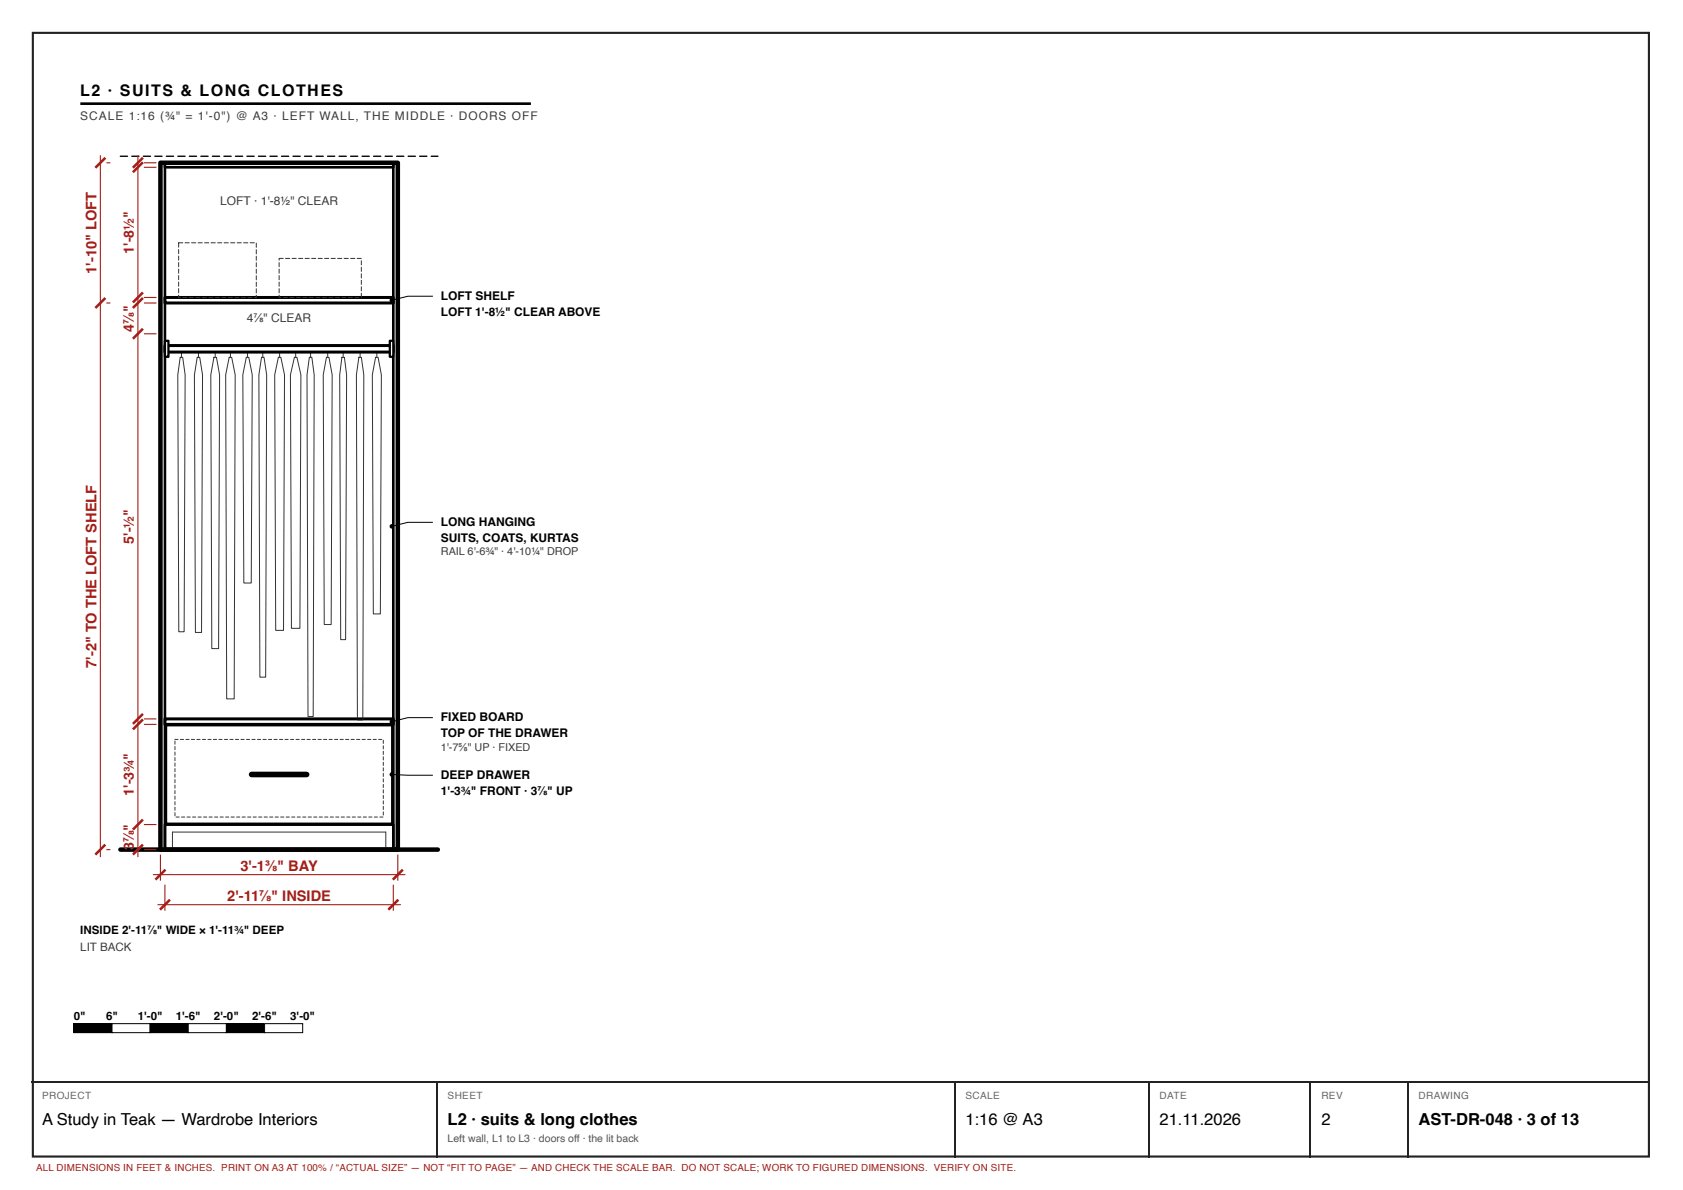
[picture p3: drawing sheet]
<svg xmlns="http://www.w3.org/2000/svg" width="420mm" height="297mm" viewBox="0 0 420 297" stroke-linecap="round" stroke-linejoin="round" font-family="sans-serif">
<path d="M8.2 8.2h403.5v280.5h-403.5z" fill="none" stroke="#222" stroke-width=".53"/>
<path d="M20.1 25.9h112.5" fill="none" stroke="#000" stroke-width=".66" stroke-linecap="butt"/>
<path d="M29.9 38.9l1.9-.1 .2 .2-.2 .2h-1.7zM32.8 38.9l1.9-.1 .2 .2-.2 .2h-1.8zM35.7 38.9l1.9-.1 .1 .2-.1 .2h-1.8zM38.6 38.9l1.8-.1 .2 .2-.2 .2h-1.7zM41.4 38.9l1.9-.1 .2 .2-.2 .2h-1.7zM44.3 38.9l1.9-.1 .2 .2-.2 .2h-1.8zM47.2 38.9l1.9-.1 .1 .2-.1 .2h-1.8zM50.1 38.9l1.8-.1 .2 .2-.2 .2h-1.7zM52.9 38.9l1.9-.1 .2 .2-.2 .2h-1.7zM55.8 38.9l1.9-.1 .1 .2-.1 .2h-1.8zM58.7 38.9l1.9-.1 .1 .2-.1 .2h-1.8zM61.6 38.9l1.8-.1 .2 .2-.2 .2h-1.7zM64.4 38.9l1.9-.1 .2 .2-.2 .2h-1.7zM67.3 38.9l1.9-.1 .1 .2-.1 .2h-1.8zM70.2 38.9l1.9-.1 .1 .2-.1 .2h-1.8zM73.1 38.9l1.8-.1 .2 .2-.2 .2h-1.7zM75.9 38.9l1.9-.1 .2 .2-.2 .2h-1.7zM78.8 38.9l1.9-.1 .1 .2-.1 .2h-1.8zM81.7 38.9l1.9-.1 .1 .2-.1 .2h-1.8zM84.6 38.9l1.8-.1 .2 .2-.2 .2h-1.7zM87.4 38.9l1.9-.1 .2 .2-.2 .2h-1.7zM90.3 38.9l1.9-.1 .1 .2-.1 .2h-1.8zM93.2 38.9l1.9-.1 .1 .2-.1 .2h-1.8zM96.1 38.9l1.8-.1 .2 .2-.2 .2h-1.7zM98.9 38.9l1.9-.1 .2 .2-.2 .2h-1.7zM101.8 38.9l1.9-.1 .1 .2-.1 .2h-1.8zM104.7 38.9l1.9-.1 .1 .2-.1 .2h-1.8zM107.6 38.9l1.7-.1 .2 .2-.2 .2h-1.6z" fill="#000"/>
<path d="M30.1 212.1h79.2" fill="none" stroke="#000" stroke-width="1.1"/>
<path d="M40.1 40.6h1.1v171.5h-1.1z" fill="#fff"/>
<path d="M40.1 40.6h1.1v171.5h-1.1z" fill="none" stroke="#000" stroke-width=".66"/>
<path d="M98.2 40.6h1.1v171.5h-1.1z" fill="#fff"/>
<path d="M98.2 40.6h1.1v171.5h-1.1z" fill="none" stroke="#000" stroke-width=".66"/>
<path d="M41.2 40.6h57v1.1h-57z" fill="#fff"/>
<path d="M41.2 40.6h57v1.1h-57zM41.2 205.8h57v6.3h-57z" fill="none" stroke="#000" stroke-width=".66"/>
<path d="M43.1 212.1v-4.4h53.2v4.4" fill="none" stroke="#333" stroke-width=".25"/>
<path d="M40.1 40.6h59.2v171.5h-59.2z" fill="none" stroke="#000" stroke-width="1.1"/>
<path d="M41.4 180.9h56.6v24.8h-56.6z" fill="#fff"/>
<path d="M41.4 180.9h56.6v24.8h-56.6z" fill="none" stroke="#000" stroke-width=".75"/>
<path d="M62.8 193.3h13.8" fill="none" stroke="#000" stroke-width="1.4"/>
<path d="M45 184.5l.9 .1-.8 .1zM46.3 184.5l1 .1-.9 .1zM47.7 184.5l1 .1-.9 .1zM49.1 184.5l1 .1-.9 .1zM50.5 184.5l.9 .1-.8 .1zM51.8 184.5l1 .1-.9 .1zM53.2 184.5l1 .1-.9 .1zM54.6 184.5l1 .1-.9 .1zM56 184.5l.9 .1-.8 .1zM57.3 184.5l1 .1-.9 .1zM58.7 184.5l1 .1-.9 .1zM60.1 184.5l1 .1-.9 .1zM61.5 184.5l.9 .1-.8 .1zM62.8 184.5l1 .1-.9 .1zM64.2 184.5l1 .1-.9 .1zM65.6 184.5l1 .1-.9 .1zM67 184.5l.9 .1-.8 .1zM68.3 184.5l1 .1-.9 .1zM69.7 184.5l1 .1-.9 .1zM71.1 184.5l1 .1-.9 .1zM72.5 184.5l.9 .1-.8 .1zM73.8 184.5l1 .1-.9 .1zM75.2 184.5l1 .1-.9 .1zM76.6 184.5l1 .1-.9 .1zM78 184.5l.9 .1-.8 .1zM79.3 184.5l1 .1-.9 .1zM80.7 184.5l1 .1-.9 .1zM82.1 184.5l1 .1-.9 .1zM83.5 184.5l.9 .1-.8 .1zM84.8 184.5l1 .1-.9 .1zM86.2 184.5l1 .1-.9 .1zM87.6 184.5l1 .1-.9 .1zM89 184.5l.9 .1-.8 .1zM90.3 184.5l1 .1-.9 .1zM91.7 184.5l1 .1-.9 .1zM93.1 184.5l1 .1-.9 .1zM94.5 184.5l.9 .1-.8 .1zM95.6 184.7l.2 .1-.1 .9zM95.6 186.1l.2 .1-.1 .8zM95.6 187.4l.2 .1-.1 .9zM95.6 188.8l.2 .1-.1 .9zM95.6 190.2l.2 .1-.1 .9zM95.6 191.6l.2 .1-.1 .8zM95.6 192.9l.2 .1-.1 .9zM95.6 194.3l.2 .1-.1 .9zM95.6 195.7l.2 .1-.1 .9zM95.6 197.1l.2 .1-.1 .8zM95.6 198.4l.2 .1-.1 .9zM95.6 199.8l.2 .1-.1 .9zM95.6 201.2l.2 .1-.1 .9zM95.6 202.6l.2 .1-.1 .8zM94.8 203.8l.9 .1-.9 .2zM93.4 203.8l.9 .1-.8 .2zM92 203.8l1 .1-.9 .2zM90.6 203.8l1 .1-.9 .2zM89.3 203.8l.9 .1-.9 .2zM87.9 203.8l.9 .1-.8 .2zM86.5 203.8l1 .1-.9 .2zM85.1 203.8l1 .1-.9 .2zM83.8 203.8l.9 .1-.9 .2zM82.4 203.8l.9 .1-.8 .2zM81 203.8l1 .1-.9 .2zM79.6 203.8l1 .1-.9 .2zM78.3 203.8l.9 .1-.9 .2zM76.9 203.8l.9 .1-.8 .2zM75.5 203.8l1 .1-.9 .2zM74.1 203.8l1 .1-.9 .2zM72.8 203.8l.9 .1-.9 .2zM71.4 203.8l.9 .1-.8 .2zM70 203.8l1 .1-.9 .2zM68.6 203.8l1 .1-.9 .2zM67.3 203.8l.9 .1-.9 .2zM65.9 203.8l.9 .1-.8 .2zM64.5 203.8l1 .1-.9 .2zM63.1 203.8l1 .1-.9 .2zM61.8 203.8l.9 .1-.9 .2zM60.4 203.8l.9 .1-.8 .2zM59 203.8l1 .1-.9 .2zM57.6 203.8l1 .1-.9 .2zM56.3 203.8l.9 .1-.9 .2zM54.9 203.8l.9 .1-.8 .2zM53.5 203.8l1 .1-.9 .2zM52.1 203.8l1 .1-.9 .2zM50.8 203.8l.9 .1-.9 .2zM49.4 203.8l.9 .1-.8 .2zM48 203.8l1 .1-.9 .2zM46.6 203.8l1 .1-.9 .2zM45.3 203.8l.9 .1-.9 .2zM43.9 203.8l.9 .1-.8 .2zM43.6 202.8h.2l-.1 .9zM43.6 201.4l.2 .1-.1 .8zM43.6 200l.2 .1-.1 .9zM43.6 198.6l.2 .1-.1 .9zM43.6 197.3h.2l-.1 .9zM43.6 195.9l.2 .1-.1 .8zM43.6 194.5l.2 .1-.1 .9zM43.6 193.1l.2 .1-.1 .9zM43.6 191.8h.2l-.1 .9zM43.6 190.4l.2 .1-.1 .8zM43.6 189l.2 .1-.1 .9zM43.6 187.6l.2 .1-.1 .9zM43.6 186.3h.2l-.1 .9zM43.6 184.9l.2 .1-.1 .8zM43.6 184.5l1 .1-.9 .1z" fill="#333"/>
<path d="M41.2 179.4h57v1.4h-57z" fill="#fff"/>
<path d="M41.2 179.4h57v1.4h-57z" fill="none" stroke="#000" stroke-width=".75"/>
<g fill="none" stroke="#333" stroke-width=".25">
<path d="M45 89.2h.6l.6 4.4-.2 64.1h-1.4l-.2-64.1zM45.3 86.4v2.8M49.2 89.2h.7l.7 4.4-.3 64.3h-1.5l-.3-64.3zM49.6 86.4v2.8M53.4 89.2h.6l.8 4.4-.2 68.3h-1.7l-.3-68.3zM53.7 86.4v2.8M57.2 89.2h.6l.9 4.4-.2 80.8h-1.9l-.3-80.8zM57.5 86.4v2.8M61.5 89.2h.6l.9 4.4-.3 51.9h-1.8l-.3-51.9zM61.8 86.4v2.8M65.3 89.2h.6l.7 4.4-.3 75.4h-1.4l-.3-75.4zM65.6 86.4v2.8"/>
<path d="M69.5 89.2h.6l.9 4.4-.2 63.7h-2l-.2-63.7zM69.8 86.4v2.8M73.5 89.2h.6l1 4.4-.2 63.2h-2.1l-.3-63.2zM73.8 86.4v2.8M77.2 89.2h.7l.5 4.4-.2 85.2h-1.3l-.2-85.2zM77.5 86.4v2.8M81.5 89.2h.6l.8 4.4-.2 62.3h-1.7l-.3-62.3zM81.8 86.4v2.8M85.4 89.2h.6l.5 4.4-.2 66h-1.2l-.3-66zM85.7 86.4v2.8M89.6 89.2h.6l.6 4.4-.2 86.1h-1.4l-.2-86.1zM89.9 86.4v2.8"/>
<path d="M93.8 89.2h.6l.8 4.4-.2 59.6h-1.8l-.2-59.6zM94.1 86.4v2.8"/>
</g>
<path d="M42.3 179.3l1.4-.1a.19 .19 0 0 1 .2 .2 .19 .19 0 0 1-.2 .2h-1.3zM44.4 179.3l1.4-.1a.19 .19 0 0 1 .2 .2 .19 .19 0 0 1-.2 .2h-1.3zM46.5 179.3l1.4-.1a.19 .19 0 0 1 .2 .2 .19 .19 0 0 1-.2 .2h-1.3zM48.7 179.3l1.4-.1a.19 .19 0 0 1 .1 .2 .19 .19 0 0 1-.1 .2h-1.4zM50.8 179.3l1.4-.1a.19 .19 0 0 1 .2 .2 .19 .19 0 0 1-.2 .2h-1.3zM52.9 179.3l1.4-.1a.19 .19 0 0 1 .2 .2 .19 .19 0 0 1-.2 .2h-1.3zM55 179.3l1.4-.1a.19 .19 0 0 1 .2 .2 .19 .19 0 0 1-.2 .2h-1.3zM57.2 179.3l1.4-.1a.19 .19 0 0 1 .1 .2 .19 .19 0 0 1-.1 .2h-1.4zM59.3 179.3l1.4-.1a.19 .19 0 0 1 .2 .2 .19 .19 0 0 1-.2 .2h-1.3zM61.4 179.3l1.4-.1a.19 .19 0 0 1 .2 .2 .19 .19 0 0 1-.2 .2h-1.3zM63.5 179.3l1.4-.1a.19 .19 0 0 1 .2 .2 .19 .19 0 0 1-.2 .2h-1.3zM65.7 179.3l1.4-.1a.19 .19 0 0 1 .1 .2 .19 .19 0 0 1-.1 .2h-1.4zM67.8 179.3l1.4-.1a.19 .19 0 0 1 .2 .2 .19 .19 0 0 1-.2 .2h-1.3zM69.9 179.3l1.4-.1a.19 .19 0 0 1 .2 .2 .19 .19 0 0 1-.2 .2h-1.3zM72 179.3l1.4-.1a.19 .19 0 0 1 .2 .2 .19 .19 0 0 1-.2 .2h-1.3zM74.2 179.3l1.4-.1a.19 .19 0 0 1 .1 .2 .19 .19 0 0 1-.1 .2h-1.4zM76.3 179.3l1.4-.1a.19 .19 0 0 1 .2 .2 .19 .19 0 0 1-.2 .2h-1.3zM78.4 179.3l1.4-.1a.19 .19 0 0 1 .2 .2 .19 .19 0 0 1-.2 .2h-1.3zM80.5 179.3l1.4-.1a.19 .19 0 0 1 .2 .2 .19 .19 0 0 1-.2 .2h-1.3zM82.7 179.3l1.4-.1a.19 .19 0 0 1 .1 .2 .19 .19 0 0 1-.1 .2h-1.4zM84.8 179.3l1.4-.1a.19 .19 0 0 1 .2 .2 .19 .19 0 0 1-.2 .2h-1.3zM86.9 179.3l1.4-.1a.19 .19 0 0 1 .2 .2 .19 .19 0 0 1-.2 .2h-1.3zM89 179.3l1.4-.1a.19 .19 0 0 1 .2 .2 .19 .19 0 0 1-.2 .2h-1.3zM91.2 179.3l1.4-.1a.19 .19 0 0 1 .1 .2 .19 .19 0 0 1-.1 .2h-1.4zM93.3 179.3l1.4-.1a.19 .19 0 0 1 .2 .2 .19 .19 0 0 1-.2 .2h-1.3zM95.4 179.3l1.4-.1a.19 .19 0 0 1 .2 .2 .19 .19 0 0 1-.2 .2h-1.3z" fill="#000"/>
<path d="M41.2 86.2h57v1.7h-57z" fill="#fff"/>
<path d="M41.2 86.2h57v1.7h-57z" fill="none" stroke="#000" stroke-width=".75"/>
<path d="M41.2 85.1h.9v4h-.9z" fill="#fff"/>
<path d="M41.2 85.1h.9v4h-.9z" fill="none" stroke="#000" stroke-width=".56"/>
<path d="M97.3 85.1h.9v4h-.9z" fill="#fff"/>
<path d="M97.3 85.1h.9v4h-.9z" fill="none" stroke="#000" stroke-width=".56"/>
<path d="M41.2 74.2h57v1.4h-57z" fill="#fff"/>
<path d="M41.2 74.2h57v1.4h-57z" fill="none" stroke="#000" stroke-width=".75"/>
<g fill="#333">
<path d="M46.1 60.5l1.3 .1-1.2 .1zM47.8 60.5l1.2 .1-1.1 .1zM49.4 60.5l1.2 .1-1.1 .1zM51 60.5l1.2 .1-1.1 .1zM52.6 60.5l1.3 .1-1.2 .1zM54.3 60.5l1.2 .1-1.1 .1zM55.9 60.5l1.2 .1-1.1 .1zM57.5 60.5l1.2 .1-1.1 .1zM59.1 60.5l1.3 .1-1.2 .1zM60.8 60.5l1.2 .1-1.1 .1zM62.4 60.5l1.2 .1-1.1 .1zM63.9 60.6l.2 .1-.1 1.1zM63.9 62.2l.2 .1-.1 1.2zM63.9 63.9l.2 .1-.1 1.1zM63.9 65.5l.2 .1-.1 1.1zM63.9 67.1l.2 .1-.1 1.1zM63.9 68.7l.2 .1-.1 1.2zM63.9 70.4l.2 .1-.1 1.1zM63.9 72l.2 .1-.1 1.1zM63.9 73.6l.2 .1v.6l-.6 .1v-.3l.5 .1zM61.8 74.2h1.2l-1.1 .2zM60.2 74.2h1.2l-1.1 .2zM58.6 74.2h1.2l-1.1 .2zM56.9 74.2h1.3l-1.2 .2zM55.3 74.2h1.2l-1.1 .2zM53.7 74.2h1.2l-1.1 .2zM52.1 74.2h1.2l-1.1 .2zM50.4 74.2h1.3l-1.2 .2zM48.8 74.2h1.2l-1.1 .2zM47.2 74.2h1.2l-1.1 .2zM45.6 74.2h1.2l-1.1 .2zM44.5 73.6l.2 .1-.1 .5 .4-.1 .1 .2h-.6zM44.5 72h.2l-.1 1.2zM44.5 70.3l.2 .1-.1 1.1zM44.5 68.7l.2 .1-.1 1.1zM44.5 67.1l.2 .1-.1 1.1zM44.5 65.5h.2l-.1 1.2zM44.5 63.8l.2 .1-.1 1.1zM44.5 62.2l.2 .1-.1 1.1zM44.5 60.6l.2 .1-.1 1.1zM44.5 60.5l1.2 .1-1.1 .1z"/>
<path d="M71.2 64.4l1.2 .1-1.1 .1zM72.9 64.4l1.2 .1-1.2 .1zM74.5 64.4l1.2 .1-1.1 .1zM76.1 64.4l1.2 .1-1.1 .1zM77.7 64.4l1.2 .1-1.1 .1zM79.4 64.4l1.2 .1-1.2 .1zM81 64.4l1.2 .1-1.1 .1zM82.6 64.4l1.2 .1-1.1 .1zM84.2 64.4l1.2 .1-1.1 .1zM85.9 64.4l1.2 .1-1.2 .1zM87.5 64.4l1.2 .1-1.1 .1zM89.1 64.4l1.2 .1-1.1 .1zM90.1 65l.2 .1-.1 1.1zM90.1 66.6l.2 .1-.1 1.1zM90.1 68.3h.2l-.1 1.2zM90.1 69.9l.2 .1-.1 1.1zM90.1 71.5l.2 .1-.1 1.1zM90.1 73.1l.2 .1-.1 1.1zM88.5 74.2h1.2l-1.1 .2zM86.9 74.2h1.2l-1.1 .2zM85.3 74.2h1.2l-1.1 .2zM83.7 74.2h1.2l-1.2 .2zM82 74.2h1.2l-1.1 .2zM80.4 74.2h1.2l-1.1 .2zM78.8 74.2h1.2l-1.1 .2zM77.2 74.2h1.2l-1.2 .2zM75.5 74.2h1.2l-1.1 .2zM73.9 74.2h1.2l-1.1 .2zM72.3 74.2h1.2l-1.1 .2zM70.7 74.2h1.2l-1.2 .2zM69.6 73.6l.2 .1-.1 .5 .4-.1 .1 .2h-.6zM69.6 72l.2 .1-.1 1.1zM69.6 70.3l.2 .1-.1 1.2zM69.6 68.7l.2 .1-.1 1.1zM69.6 67.1l.2 .1-.1 1.1zM69.6 65.5l.2 .1-.1 1.1zM69.6 64.4l1.2 .1-.1 .1-1-.1h.1l-.1 .6z"/>
</g>
<g fill="none" stroke="#a51d17" stroke-width=".28">
<path d="M25.1 38.7v175.2M34.4 38.7v175.2M26.6 40.6h1M35.9 40.6h3.2M35.9 41.7h3.2M26.6 75.6h1M35.9 74.2h3.2M35.9 75.6h3.2M35.9 83.3h3.2M35.9 179.4h3.2M35.9 180.8h3.2M26.6 212.1h1"/>
<path d="M35.9 205.8h3.2M35.9 212.1h3.2M38.2 218.3h63M40.1 213.3v6.5M99.3 213.3v6.5M39.3 225.8h60.8M41.2 220.8v6.5M98.2 220.8v6.5"/>
</g>
<g fill="none" stroke="#a51d17" stroke-width=".64" stroke-linecap="butt">
<path d="M26.3 39.4l-2.5 2.5M35.7 39.4l-2.5 2.5M35.7 40.5l-2.5 2.5M26.3 74.4l-2.5 2.5M35.7 73l-2.5 2.5M35.7 74.4l-2.5 2.5M35.7 82.1l-2.5 2.5M35.7 178.2l-2.5 2.5M35.7 179.6l-2.5 2.5M26.3 210.8l-2.5 2.5M35.7 204.6l-2.5 2.5M35.7 210.8l-2.5 2.5"/>
<path d="M41.3 217.1l-2.5 2.5M100.6 217.1l-2.5 2.5M42.4 224.6l-2.5 2.5M99.5 224.6l-2.5 2.5"/>
</g>
<path d="M108.1 73.9h-6.3l-4 1M108.1 130.4h-6.3l-4 1M108.1 179.1h-6.3l-4 1M97.8 193.3l10.3 .2M18.4 255.5h9.6v2.2h-9.6z" fill="none" stroke="#000" stroke-width=".25"/>
<g fill="#000">
<path d="M18.4 255.5h9.6v2.2h-9.6z"/>
<circle cx="97.8" cy="74.9" r=".56"/>
<circle cx="97.8" cy="131.4" r=".56"/>
<circle cx="97.8" cy="180.1" r=".56"/>
<circle cx="97.8" cy="193.3" r=".56"/>
</g>
<path d="M28 255.5h9.5v2.2h-9.5z" fill="#fff"/>
<path d="M28 255.5h9.5v2.2h-9.5zM37.5 255.5h9.5v2.2h-9.5z" fill="none" stroke="#000" stroke-width=".25"/>
<path d="M37.5 255.5h9.5v2.2h-9.5z" fill="#000"/>
<path d="M47 255.5h9.5v2.2h-9.5z" fill="#fff"/>
<path d="M47 255.5h9.5v2.2h-9.5zM56.5 255.5h9.5v2.2h-9.5z" fill="none" stroke="#000" stroke-width=".25"/>
<path d="M56.5 255.5h9.5v2.2h-9.5z" fill="#000"/>
<path d="M66.1 255.5h9.5v2.2h-9.5z" fill="#fff"/>
<path d="M66.1 255.5h9.5v2.2h-9.5z" fill="none" stroke="#000" stroke-width=".25"/>
<path d="M7.9 270h404.1M109.1 270.1v18.8M238.5 270.1v18.8M286.9 270.1v18.8M327.2 270.1v18.8M351.5 270.1v18.8" fill="none" stroke="#222" stroke-width=".26"/>
<g font-size="4.1">
<text x="10.5" y="280.7">A Study in Teak — Wardrobe Interiors</text>
<text x="111.8" y="280.7">L2 · suits &amp; long clothes</text>
<text x="241" y="280.7">1:16 @ A3</text>
<text x="289.5" y="280.7">21.11.2026</text>
<text x="329.9" y="280.7">2</text>
<text x="354.1" y="280.7">AST-DR-048 · 3 of 13</text>
</g>
<text font-size="4" x="20.1" y="24">L2 · SUITS &amp; LONG CLOTHES</text>
<g font-size="3.6" fill="#a51d17">
<text x="24.1" y="68.3" transform="rotate(-90 24.1 68.3)">1'-10&quot; LOFT</text>
<text x="24.1" y="166.7" transform="rotate(-90 24.1 166.7)">7'-2&quot; TO THE LOFT SHELF</text>
<text x="60.1" y="217.3">3'-1⅜&quot; BAY</text>
<text x="56.7" y="224.8">2'-11⅞&quot; INSIDE</text>
</g>
<g font-size="3.5" fill="#a51d17">
<text x="33.4" y="63.3" transform="rotate(-90 33.4 63.3)">1'-8½&quot;</text>
<text x="33.4" y="82.8" transform="rotate(-90 33.4 82.8)">4⅞&quot;</text>
<text x="33.4" y="135.7" transform="rotate(-90 33.4 135.7)">5'-½&quot;</text>
<text x="33.4" y="198.6" transform="rotate(-90 33.4 198.6)">1'-3¾&quot;</text>
<text x="33.4" y="212.2" transform="rotate(-90 33.4 212.2)">3⅞&quot;</text>
</g>
<g font-size="3" fill="#3d3d3d">
<text x="20.1" y="30">SCALE 1:16 (¾&quot; = 1'-0&quot;) @ A3 · LEFT WALL, THE MIDDLE · DOORS OFF</text>
<text x="55" y="51.1">LOFT · 1'-8½&quot; CLEAR</text>
<text x="61.7" y="80.3">4⅞&quot; CLEAR</text>
</g>
<g font-size="3">
<text x="110.1" y="74.8">LOFT SHELF</text>
<text x="110.1" y="78.8">LOFT 1'-8½&quot; CLEAR ABOVE</text>
<text x="110.1" y="131.2">LONG HANGING</text>
<text x="110.1" y="135.2">SUITS, COATS, KURTAS</text>
<text x="110.1" y="180">FIXED BOARD</text>
<text x="110.1" y="184">TOP OF THE DRAWER</text>
<text x="110.1" y="194.3">DEEP DRAWER</text>
<text x="110.1" y="198.3">1'-3¾&quot; FRONT · 3⅞&quot; UP</text>
</g>
<g font-size="2.9">
<text x="20.1" y="233">INSIDE 2'-11⅞&quot; WIDE × 1'-11¾&quot; DEEP</text>
<text x="18.4" y="254.5">0&quot;</text>
<text x="26.5" y="254.5">6&quot;</text>
<text x="34.4" y="254.5">1'-0&quot;</text>
<text x="43.9" y="254.5">1'-6&quot;</text>
<text x="53.4" y="254.5">2'-0&quot;</text>
<text x="62.9" y="254.5">2'-6&quot;</text>
<text x="72.5" y="254.5">3'-0&quot;</text>
</g>
<text font-size="2.9" fill="#3d3d3d" x="20.1" y="237.3">LIT BACK</text>
<g font-size="2.7" fill="#3d3d3d">
<text x="110.1" y="138.6">RAIL 6'-6¾&quot; · 4'-10¼&quot; DROP</text>
<text x="110.1" y="187.3">1'-7⅝&quot; UP · FIXED</text>
</g>
<text font-size="2.6" fill="#555" x="111.8" y="285">Left wall, L1 to L3 · doors off · the lit back</text>
<g font-size="2.5" fill="#666">
<text x="10.5" y="274.4">PROJECT</text>
<text x="111.8" y="274.4">SHEET</text>
<text x="241" y="274.4">SCALE</text>
<text x="289.5" y="274.4">DATE</text>
<text x="329.9" y="274.4">REV</text>
<text x="354.1" y="274.4">DRAWING</text>
</g>
<text font-size="2.4" fill="#a51d17" x="9" y="292.4">ALL DIMENSIONS IN FEET &amp; INCHES. PRINT ON A3 AT 100% / “ACTUAL SIZE” — NOT “FIT TO PAGE” — AND CHECK THE SCALE BAR. DO NOT SCALE; WORK TO FIGURED DIMENSIONS. VERIFY ON SITE.</text>
</svg>
